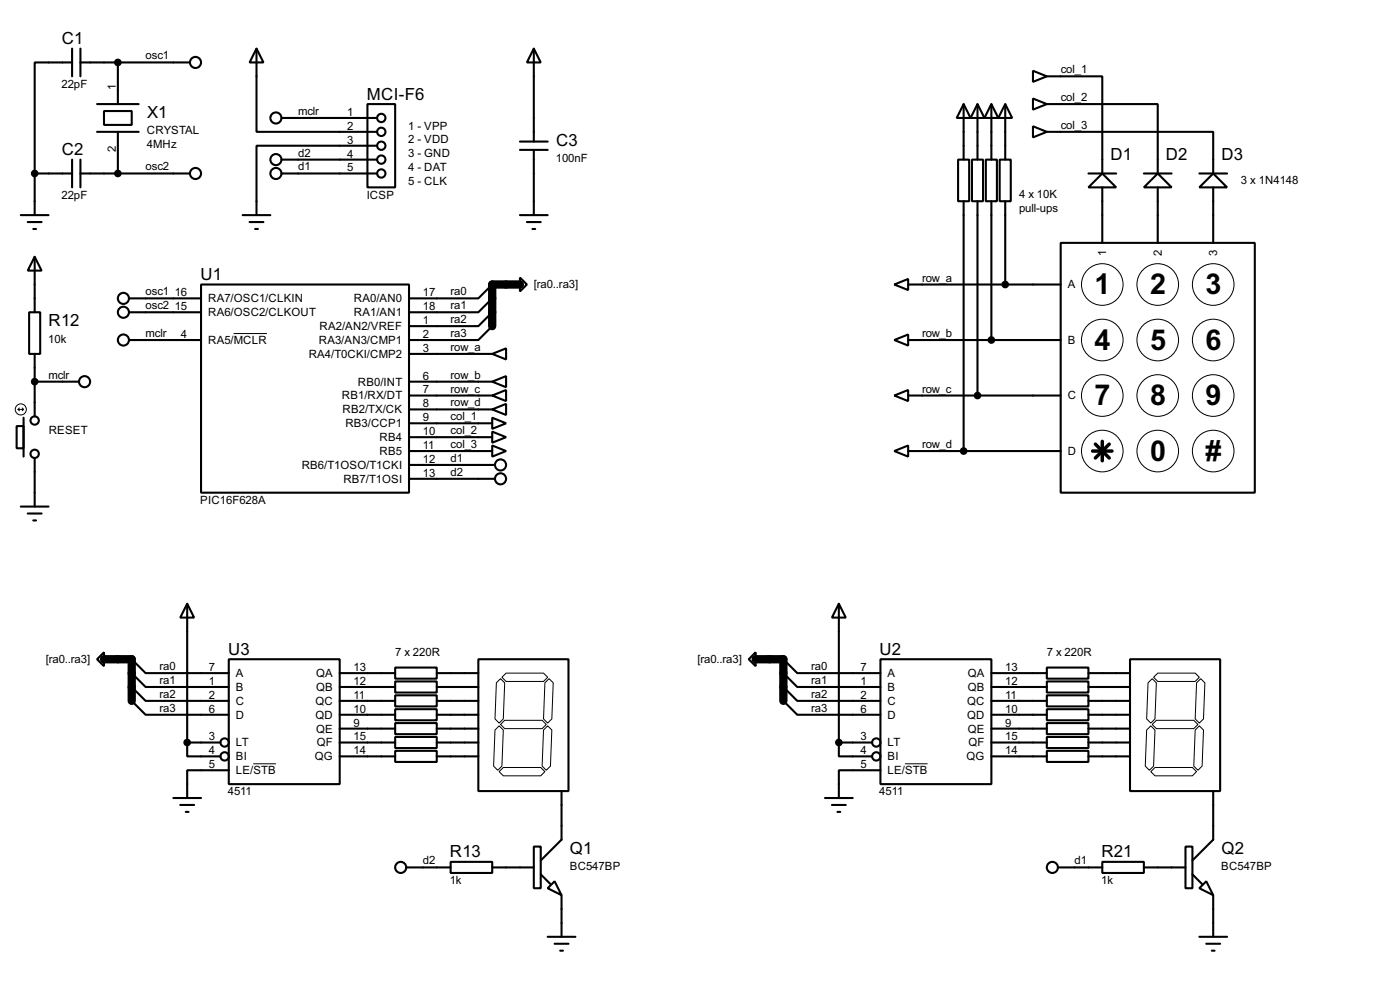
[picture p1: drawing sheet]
<svg xmlns="http://www.w3.org/2000/svg" width="256mm" height="180mm" viewBox="0 0 256 180" stroke-linecap="round" stroke-linejoin="round" font-family="sans-serif">
<path d="M95.2 52.1h-5v7.6M19 120.6h5.1v7.7M138.4 120.6h5.1v7.7" fill="none" stroke="#000" stroke-width="1.5"/>
<g fill="none" stroke="#000" stroke-width=".38">
<path d="M13.2 11.4h-6.9v20.3M13.2 8.9v5.1M14.7 11.4h20.1M14.7 8.9v5.1M17.8 19h7.6M21.6 11.4v7.6M47 8.9l1.3 2.5h-2.6zM47 8.9v15.2h22.1M67.3 19h5.1v15.3h-5.1zM97.8 8.9l1.3 2.5h-2.6zM97.8 8.9v17M176.5 19l1.3 2.6h-2.5z"/>
<path d="M176.5 19v10.2M179.1 19l1.2 2.6h-2.5zM179.1 19v10.2M181.6 19l1.3 2.6h-2.6zM181.6 19v10.2M184.1 19l1.3 2.6h-2.5zM184.1 19v10.2M189.2 13l2.6 1-2.6 1zM189.2 18l2.6 1-2.6 1.1zM191.8 14h10.1v17.7M191.8 19h20.3v12.7M3.8 39.4h5.1"/>
<path d="M6.3 31.7v7.7M6.3 31.7h6.9M13.2 29.2v5.1M14.7 31.7h20.1M14.7 29.2v5.1M17.8 24.1h7.6M19 20.3h5.1v2.6h-5.1zM21.6 24.1v7.6M44.4 39.4h5.1M51.6 31.7h17.5M51.6 21.6h17.5M51.6 29.2h17.5"/>
<path d="M69.1 26.7h-22.1v12.7M95.2 39.4h5.1M95.2 27.4h5.1M95.2 25.9h5.1M97.8 27.4v12M175.5 29.2h2v7.6h-2zM176.5 36.8v45.7M178.1 29.2h2v7.6h-2zM179.1 36.8v35.6M180.6 29.2h2v7.6h-2zM181.6 36.8v25.4M183.1 29.2h2.1v7.6h-2.1z"/>
<path d="M184.1 36.8v15.3M189.2 23.1l2.6 1-2.6 1zM191.8 24.1h30.4v7.6M199.4 31.7h5.1M201.9 31.7l2.6 2.6h-5.1zM201.9 34.3v10.1M209.5 31.7h5.1M212.1 31.7l2.5 2.6h-5.1zM212.1 34.3v10.1M219.7 31.7h5.1M222.2 31.7l2.6 2.6h-5.1zM222.2 34.3v10.1"/>
<path d="M5.1 40.6h2.5M5.3 57.1h2.1v7.7h-2.1zM6.1 41.9h.5M6.3 47l1.3 2.5h-2.5zM6.3 47v10.1M23.6 54.6h13.2M23.6 57.1h13.2M36.8 52.1h38.1v38.1h-38.1zM45.7 40.6h2.6M46.7 41.9h.5M90.2 59.7l-2.6 2.5h-12.7M90.2 57.1l-2.6 2.6h-12.7"/>
<path d="M90.2 54.6l-2.6 2.5h-12.7M90.2 52.1l-2.6 2.5h-12.7M95.2 50.8l1.3 1.3-1.3 1.2zM96.5 40.6h2.6M97.5 41.9h.5M163.8 52.1l2.6-1v2zM166.4 52.1h27.9M194.3 44.4h35.6v45.8h-35.6zM3 78h1.3v4h-1.3zM4.3 76.5v7.1M6.3 64.8v11.4M6.3 69.8h8.2"/>
<path d="M23.6 62.2h13.2M74.9 72.4h15.3M74.9 77.5h15.3M74.9 64.8h15.3M74.9 69.8h15.3M74.9 74.9h15.3M90.2 76.5l2.5 1-2.5 1zM90.2 79l2.5 1-2.5 1zM90.2 64.8l2.5-1v2zM90.2 69.8l2.5-1v2.1zM90.2 72.4l2.5-1v2zM90.2 74.9l2.5-1v2z"/>
<path d="M163.8 62.2l2.6-1v2zM163.8 72.4l2.6-1v2zM166.4 62.2h27.9M166.4 72.4h27.9M3.8 92.7h5.1M5.1 94h2.5M6.1 95.2h.5M6.3 83.8v8.9M74.9 82.5h15.3M74.9 80h15.3M74.9 85.1h15.8M74.9 87.6h15.8"/>
<path d="M90.2 81.5l2.5 1-2.5 1.1zM163.8 82.5l2.6-1v2.1zM166.4 82.5h27.9M34.3 110.5l1.3 2.5h-2.6zM34.3 110.5v25.4M153.7 110.5l1.2 2.5h-2.5zM153.7 110.5v25.4M17.8 120.6l1.2-1.2v2.5zM24.1 128.3l2.6 2.5h15.2M24.1 125.7l2.6 2.6h15.2M24.1 123.2l2.6 2.5h15.2M24.1 120.6l2.6 2.6h15.2"/>
<path d="M34.3 135.9v2.5h6.1M34.3 135.9h6.1M41.9 120.6h20.3v22.9h-20.3zM62.2 123.2h10.2M62.2 125.7h10.2M62.2 128.3h10.2M62.2 130.8h10.2M62.2 133.3h10.2M62.2 135.9h10.2M62.2 138.4h10.2M72.4 122.2h7.6v2h-7.6zM72.4 124.7h7.6v2h-7.6z"/>
<path d="M72.4 127.3h7.6v2h-7.6zM72.4 129.8h7.6v2h-7.6zM72.4 132.3h7.6v2.1h-7.6zM72.4 134.9h7.6v2h-7.6zM72.4 137.4h7.6v2h-7.6zM80 123.2h7.6M80 125.7h7.6M80 128.3h7.6M80 130.8h7.6M80 133.3h7.6M80 135.9h7.6M80 138.4h7.6"/>
<path d="M87.6 120.6h16.5v24.2h-16.5zM137.2 120.6l1.2-1.2v2.5zM143.5 128.3l2.5 2.5h15.3M143.5 125.7l2.5 2.6h15.3M143.5 123.2l2.5 2.5h15.3M143.5 120.6l2.5 2.6h15.3M153.7 135.9v2.5h6.1M153.7 135.9h6.1M161.3 120.6h20.3v22.9h-20.3zM181.6 123.2h10.2M181.6 125.7h10.2M181.6 128.3h10.2"/>
<path d="M181.6 130.8h10.2M181.6 133.3h10.2M181.6 135.9h10.2M181.6 138.4h10.2M191.8 122.2h7.6v2h-7.6zM191.8 124.7h7.6v2h-7.6zM191.8 127.3h7.6v2h-7.6zM191.8 129.8h7.6v2h-7.6zM191.8 132.3h7.6v2.1h-7.6zM191.8 134.9h7.6v2h-7.6zM191.8 137.4h7.6v2h-7.6zM199.4 123.2h7.6"/>
<path d="M199.4 125.7h7.6M199.4 128.3h7.6M199.4 130.8h7.6M199.4 133.3h7.6M199.4 135.9h7.6M199.4 138.4h7.6M207 120.6h16.5v24.2h-16.5zM31.7 146h5.1M33 147.3h2.6M34 148.6h.5M41.9 141h-7.6v5M74.4 158.7h8.1"/>
<path d="M82.5 157.7h7.7v2.1h-7.7zM90.2 158.7h7.6M97.8 154.9h1.3v7.7h-1.3zM102.9 144.8v8.9l-3.8 3.8M151.1 146h5.1M152.4 147.3h2.5M153.4 148.6h.5M161.3 141h-7.6v5M193.8 158.7h8.1M201.9 157.7h7.6v2.1h-7.6zM209.5 158.7h7.7M217.2 154.9h1.2v7.7h-1.2z"/>
<path d="M222.2 144.8v8.9l-3.8 3.8M99.1 160l1.7 1.8M100.3 162.6l1.3-1.3 1.3 2.5zM100.3 171.4h5.1M101.6 172.7h2.5M102.6 174h.5M102.9 163.8v7.6M218.4 160l1.8 1.8M219.7 162.6l1.3-1.3 1.2 2.5zM219.7 171.4h5.1M221 172.7h2.5M222 174h.5"/>
<path d="M222.2 163.8v7.6"/>
<circle cx="35.8" cy="11.4" r="1.02"/>
<circle cx="35.8" cy="31.8" r="1.02"/>
<circle cx="50.5" cy="31.8" r="1.02"/>
<circle cx="50.5" cy="29.2" r="1.02"/>
<circle cx="50.5" cy="21.6" r="1.02"/>
<circle cx="69.8" cy="21.6" r=".76"/>
<circle cx="69.8" cy="31.8" r=".76"/>
<circle cx="69.8" cy="24.1" r=".76"/>
<circle cx="69.8" cy="26.7" r=".76"/>
<circle cx="69.8" cy="29.2" r=".76"/>
<circle cx="22.6" cy="54.6" r="1.02"/>
<circle cx="22.6" cy="57.2" r="1.02"/>
<circle cx="6.3" cy="77" r=".76"/>
<circle cx="15.5" cy="69.9" r="1.02"/>
<circle cx="22.6" cy="62.2" r="1.02"/>
<circle cx="6.3" cy="83.1" r=".76"/>
<circle cx="91.7" cy="87.6" r="1.02"/>
<circle cx="91.7" cy="85.1" r="1.02"/>
<circle cx="41.1" cy="135.9" r=".76"/>
<circle cx="41.1" cy="138.4" r=".76"/>
<circle cx="160.5" cy="135.9" r=".76"/>
<circle cx="160.5" cy="138.4" r=".76"/>
<circle cx="73.4" cy="158.8" r="1.02"/>
<circle cx="192.8" cy="158.8" r="1.02"/>
</g>
<g fill="none" stroke="#000" stroke-width=".18">
<path d="M3.3 74.9h1M3.3 74.9l.3 .3M3.6 74.7l-.3 .2M4.1 74.7l.2 .2M4.3 74.9l-.2 .3M42.8 61h6.1M46.4 139.8h4.1M90.7 133.6l.7-.8 .8 .8-.3 6.6-.7 .8-.8-.8zM90.9 125l.8-.8 .8 .8-.3 6.6-.8 .7-.7-.7zM91.7 132.6l.8-.8h6.8l.8 .8-.8 .7h-6.8zM91.9 124l.8-.8h6.9l.7 .8-.7 .7h-6.9zM99.6 133.6l.7-.8 .8 .8-.3 6.6-.7 .8-.8-.8z"/>
<path d="M99.8 125l.8-.8 .7 .8-.2 6.6-.8 .7-.7-.7zM165.8 139.8h4.1M210.1 133.6l.7-.8 .8 .8-.3 6.6-.7 .8-.8-.8zM210.3 125l.8-.8 .7 .8-.2 6.6-.8 .7-.7-.7zM211.1 132.6l.7-.8h6.9l.8 .8-.8 .7h-6.9zM211.3 124l.8-.8h6.8l.8 .8-.8 .7h-6.8zM218.9 133.6l.8-.8 .8 .8-.3 6.6-.7 .8-.8-.8zM219.2 125l.8-.8 .7 .8-.2 6.6-.8 .7-.8-.7zM91.4 141.2l.8-.7h6.9l.7 .7-.7 .8h-6.9zM210.8 141.2l.8-.7h6.8l.8 .7-.8 .8h-6.8z"/>
<circle cx="201.9" cy="52.1" r="3.8"/>
<circle cx="212.1" cy="52.1" r="3.8"/>
<circle cx="222.2" cy="52.1" r="3.8"/>
<circle cx="3.8" cy="74.9" r="1.02"/>
<circle cx="201.9" cy="72.4" r="3.8"/>
<circle cx="201.9" cy="62.2" r="3.8"/>
<circle cx="212.1" cy="72.4" r="3.8"/>
<circle cx="212.1" cy="62.2" r="3.8"/>
<circle cx="222.2" cy="72.4" r="3.8"/>
<circle cx="222.2" cy="62.2" r="3.8"/>
<circle cx="201.9" cy="82.6" r="3.8"/>
<circle cx="212.1" cy="82.6" r="3.8"/>
<circle cx="222.2" cy="82.6" r="3.8"/>
</g>
<path d="M200.2 82.5h3.5M200.7 81.3l2.5 2.5M201.9 80.8v3.5M203.2 81.3l-2.5 2.5" fill="none" stroke="#000" stroke-width=".63"/>
<g fill="#000" stroke="#000" stroke-width=".38">
<circle cx="21.6" cy="11.4" r=".51"/>
<circle cx="6.3" cy="31.7" r=".51"/>
<circle cx="21.6" cy="31.7" r=".51"/>
<circle cx="184.1" cy="52.1" r=".51"/>
<circle cx="6.3" cy="69.8" r=".51"/>
<circle cx="179.1" cy="72.4" r=".51"/>
<circle cx="181.6" cy="62.2" r=".51"/>
<circle cx="176.5" cy="82.5" r=".51"/>
<circle cx="34.3" cy="135.9" r=".51"/>
<circle cx="153.7" cy="135.9" r=".51"/>
</g>
<g font-size="5.9">
<text x="200.5" y="53.8">1</text>
<text x="210.7" y="53.8">2</text>
<text x="220.9" y="53.8">3</text>
<text x="200.5" y="64">4</text>
<text x="210.7" y="64">5</text>
<text x="220.9" y="64">6</text>
<text x="200.5" y="74.2">7</text>
<text x="210.7" y="74.2">8</text>
<text x="220.9" y="74.2">9</text>
<text x="210.7" y="84.3">0</text>
<text x="220.9" y="84.3">#</text>
</g>
<g font-size="3.4">
<text x="11.3" y="8.1">C1</text>
<text x="26.9" y="21.6">X1</text>
<text x="67.2" y="18.2">MCI-F6</text>
<text x="11.3" y="28.4">C2</text>
<text x="101.9" y="26.7">C3</text>
<text x="203.4" y="29.3">D1</text>
<text x="213.6" y="29.3">D2</text>
<text x="223.7" y="29.3">D3</text>
<text x="36.7" y="51.3">U1</text>
<text x="8.9" y="59.7">R12</text>
<text x="41.8" y="119.8">U3</text>
<text x="161.1" y="119.8">U2</text>
<text x="82.4" y="156.9">R13</text>
<text x="104.4" y="156.2">Q1</text>
<text x="201.8" y="156.9">R21</text>
<text x="223.7" y="156.2">Q2</text>
</g>
<g font-size="2.3">
<text x="26.7" y="10.9">osc1</text>
<text x="11.3" y="16.1">22pF</text>
<text x="21.2" y="16.5" transform="rotate(-90 21.2 16.5)">1</text>
<text x="194.3" y="13.4">col_1</text>
<text x="54.6" y="21">mclr</text>
<text x="63.6" y="21.2">1</text>
<text x="63.6" y="23.7">2</text>
<text x="74.8" y="23.7">1 - VPP</text>
<text x="194.3" y="18.5">col_2</text>
<text x="194.3" y="23.6">col_3</text>
<text x="21.2" y="27.8" transform="rotate(-90 21.2 27.8)">2</text>
<text x="26.9" y="27.1">4MHz</text>
<text x="26.9" y="24.6">CRYSTAL</text>
<text x="54.6" y="28.7">d2</text>
<text x="63.6" y="26.3">3</text>
<text x="63.6" y="28.8">4</text>
<text x="74.8" y="26.2">2 - VDD</text>
<text x="74.8" y="28.8">3 - GND</text>
<text x="101.8" y="29.7">100nF</text>
<text x="26.7" y="31.2">osc2</text>
<text x="54.6" y="31.2">d1</text>
<text x="63.6" y="31.4">5</text>
<text x="74.8" y="31.3">4 - DAT</text>
<text x="74.8" y="33.9">5 - CLK</text>
<text x="227.3" y="33.7">3 x 1N4148</text>
<text x="11.3" y="36.4">22pF</text>
<text x="67.2" y="36.4">ICSP</text>
<text x="186.7" y="36.2">4 x 10K</text>
<text x="186.7" y="38.7">pull-ups</text>
<text x="202.6" y="46.9" transform="rotate(-90 202.6 46.9)">1</text>
<text x="212.8" y="46.9" transform="rotate(-90 212.8 46.9)">2</text>
<text x="223" y="46.9" transform="rotate(-90 223 46.9)">3</text>
<text x="97.8" y="52.8">[ra0..ra3]</text>
<text x="168.9" y="51.5">row_a</text>
<text x="195.6" y="52.8">A</text>
<text x="26.7" y="54.1">osc1</text>
<text x="26.7" y="56.6">osc2</text>
<text x="32" y="54.2">16</text>
<text x="32" y="56.8">15</text>
<text x="38.1" y="55.3">RA7/OSC1/CLKIN</text>
<text x="38.1" y="57.9">RA6/OSC2/CLKOUT</text>
<text x="64.8" y="55.3">RA0/AN0</text>
<text x="64.8" y="57.9">RA1/AN1</text>
<text x="77.5" y="54.2">17</text>
<text x="77.5" y="56.8">18</text>
<text x="77.5" y="59.3">1</text>
<text x="82.5" y="59.1">ra2</text>
<text x="82.5" y="56.6">ra1</text>
<text x="82.5" y="54.1">ra0</text>
<text x="8.8" y="62.7">10k</text>
<text x="26.7" y="61.7">mclr</text>
<text x="33.1" y="61.8">4</text>
<text x="38.1" y="62.9">RA5/MCLR</text>
<text x="56.6" y="65.5">RA4/T0CKI/CMP2</text>
<text x="58.4" y="62.9">RA3/AN3/CMP1</text>
<text x="58.5" y="60.4">RA2/AN2/VREF</text>
<text x="77.5" y="61.8">2</text>
<text x="77.5" y="64.4">3</text>
<text x="82.5" y="64.2">row_a</text>
<text x="82.5" y="61.7">ra3</text>
<text x="168.9" y="61.7">row_b</text>
<text x="195.6" y="62.9">B</text>
<text x="8.9" y="69.3">mclr</text>
<text x="65.6" y="70.6">RB0/INT</text>
<text x="77.5" y="69.5">6</text>
<text x="82.5" y="69.3">row_b</text>
<text x="82.5" y="71.8">row_c</text>
<text x="168.9" y="71.8">row_c</text>
<text x="62.6" y="73.1">RB1/RX/DT</text>
<text x="62.8" y="75.6">RB2/TX/CK</text>
<text x="77.5" y="72">7</text>
<text x="77.5" y="74.5">8</text>
<text x="77.5" y="77.1">9</text>
<text x="82.5" y="76.9">col_1</text>
<text x="82.5" y="74.4">row_d</text>
<text x="195.6" y="73.1">C</text>
<text x="8.9" y="79.4">RESET</text>
<text x="63.3" y="78.2">RB3/CCP1</text>
<text x="69.5" y="80.7">RB4</text>
<text x="69.5" y="83.3">RB5</text>
<text x="77.5" y="79.6">10</text>
<text x="77.5" y="82.2">11</text>
<text x="82.5" y="79.5">col_2</text>
<text x="82.5" y="82">col_3</text>
<text x="168.9" y="82">row_d</text>
<text x="195.6" y="83.3">D</text>
<text x="55.3" y="85.8">RB6/T1OSO/T1CKI</text>
<text x="62.9" y="88.3">RB7/T1OSI</text>
<text x="77.5" y="84.7">12</text>
<text x="77.5" y="87.2">13</text>
<text x="82.5" y="84.5">d1</text>
<text x="82.5" y="87.1">d2</text>
<text x="36.7" y="92.2">PIC16F628A</text>
<text x="8.4" y="121.4">[ra0..ra3]</text>
<text x="29.2" y="125.1">ra1</text>
<text x="29.2" y="122.6">ra0</text>
<text x="38.2" y="122.8">7</text>
<text x="38.2" y="125.3">1</text>
<text x="43.2" y="123.9">A</text>
<text x="57.9" y="123.9">QA</text>
<text x="64.8" y="122.8">13</text>
<text x="64.8" y="125.3">12</text>
<text x="72.4" y="120">7 x 220R</text>
<text x="127.8" y="121.4">[ra0..ra3]</text>
<text x="148.6" y="125.1">ra1</text>
<text x="148.6" y="122.6">ra0</text>
<text x="157.6" y="122.8">7</text>
<text x="157.6" y="125.3">1</text>
<text x="162.6" y="123.9">A</text>
<text x="177.3" y="123.9">QA</text>
<text x="184.1" y="122.8">13</text>
<text x="184.1" y="125.3">12</text>
<text x="191.8" y="120">7 x 220R</text>
<text x="29.2" y="130.2">ra3</text>
<text x="29.2" y="127.7">ra2</text>
<text x="38.2" y="127.9">2</text>
<text x="38.2" y="130.4">6</text>
<text x="43.2" y="126.4">B</text>
<text x="43.2" y="129">C</text>
<text x="43.2" y="131.5">D</text>
<text x="57.8" y="129">QC</text>
<text x="57.8" y="131.5">QD</text>
<text x="57.9" y="126.4">QB</text>
<text x="64.8" y="127.9">11</text>
<text x="64.8" y="130.4">10</text>
<text x="148.6" y="130.2">ra3</text>
<text x="148.6" y="127.7">ra2</text>
<text x="157.6" y="127.9">2</text>
<text x="157.6" y="130.4">6</text>
<text x="162.6" y="126.4">B</text>
<text x="162.6" y="129">C</text>
<text x="162.6" y="131.5">D</text>
<text x="177.2" y="129">QC</text>
<text x="177.2" y="131.5">QD</text>
<text x="177.3" y="126.4">QB</text>
<text x="184.1" y="127.9">11</text>
<text x="184.1" y="130.4">10</text>
<text x="38.2" y="135.5">3</text>
<text x="43.2" y="136.6">LT</text>
<text x="57.9" y="134.1">QE</text>
<text x="58" y="136.6">QF</text>
<text x="64.8" y="133">9</text>
<text x="64.8" y="135.5">15</text>
<text x="157.6" y="135.5">3</text>
<text x="162.6" y="136.6">LT</text>
<text x="177.3" y="134.1">QE</text>
<text x="177.4" y="136.6">QF</text>
<text x="184.1" y="133">9</text>
<text x="184.1" y="135.5">15</text>
<text x="38.2" y="138">4</text>
<text x="38.2" y="140.6">5</text>
<text x="43.2" y="139.1">BI</text>
<text x="43.2" y="141.7">LE/STB</text>
<text x="57.7" y="139.1">QG</text>
<text x="64.8" y="138">14</text>
<text x="157.6" y="138">4</text>
<text x="157.6" y="140.6">5</text>
<text x="162.6" y="139.1">BI</text>
<text x="162.6" y="141.7">LE/STB</text>
<text x="177.1" y="139.1">QG</text>
<text x="184.1" y="138">14</text>
<text x="41.7" y="145.6">4511</text>
<text x="161.1" y="145.6">4511</text>
<text x="77.5" y="158.2">d2</text>
<text x="82.4" y="161.8">1k</text>
<text x="104.4" y="159.2">BC547BP</text>
<text x="196.8" y="158.2">d1</text>
<text x="201.7" y="161.8">1k</text>
<text x="223.7" y="159.2">BC547BP</text>
</g>
</svg>
